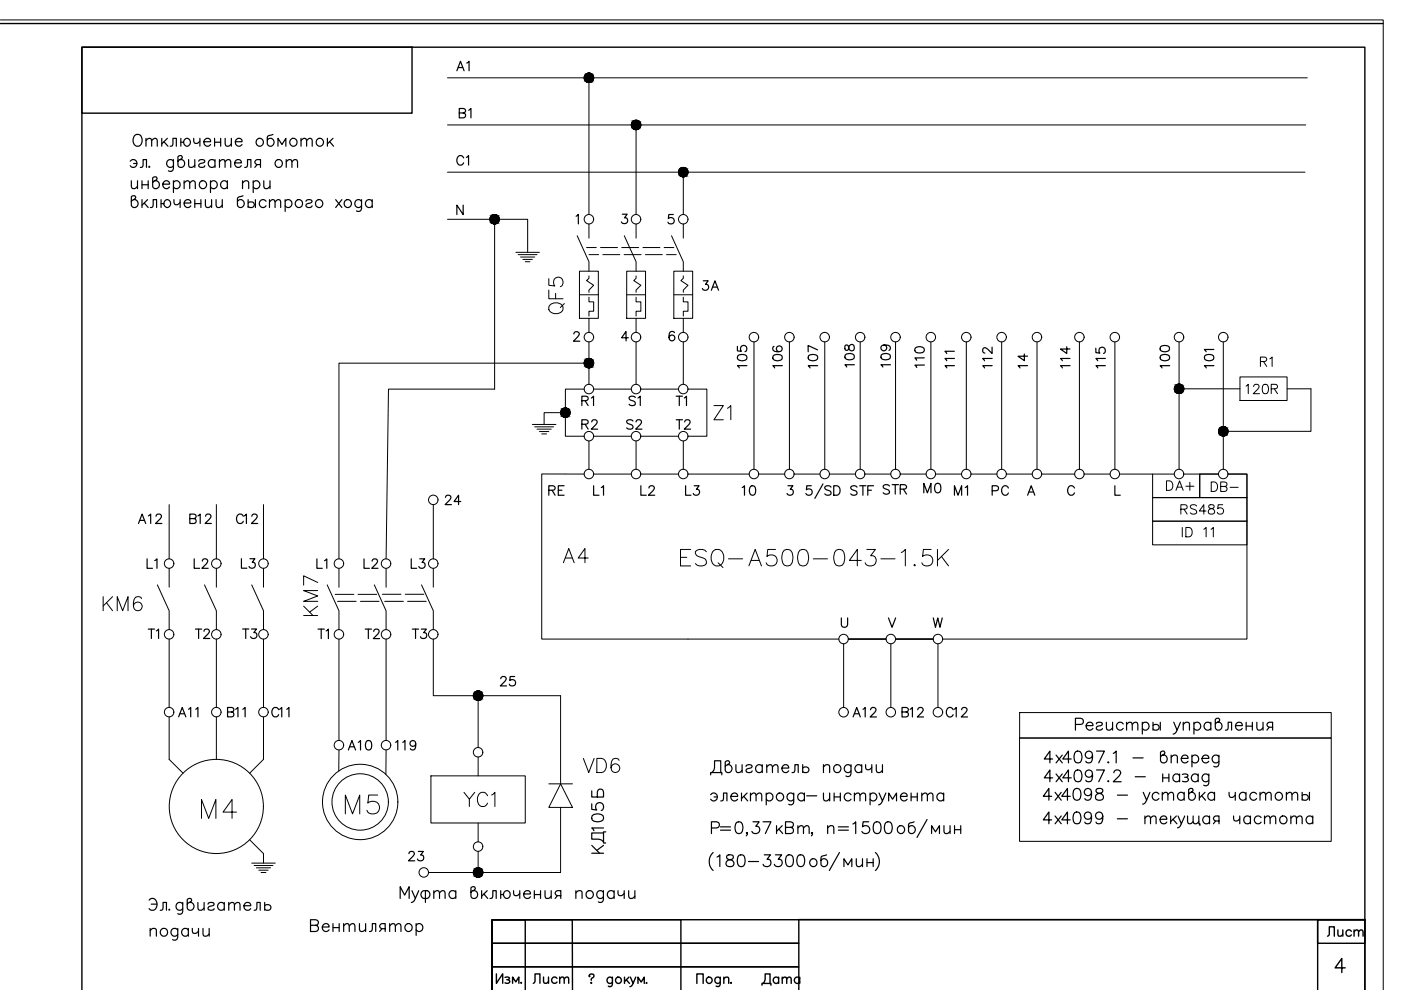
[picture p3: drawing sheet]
<svg xmlns="http://www.w3.org/2000/svg" width="297mm" height="210mm" viewBox="0 0 297 210" stroke-linecap="round" stroke-linejoin="round" font-family="sans-serif">
<g fill="none" stroke="#000" stroke-width=".3">
<path d="M.1 5h293.2M17.4 10h70v14h-70zM104.4 200h65v5h-65zM104.4 195h65v5h-65zM279.4 195h10v5h-10zM17.4 209.9v-199.9h272v199.9v-14.9h-10v14.9M111.4 209.9v-14.9h-7v14.9l-.1-14.9h17l.1 14.9M144.4 209.9v-14.9h-40v14.9v-4.9h65v4.9M147.8 208.5v-2h1.3v2M152.7 207.4a.64 .64 0 0 0-.9 0 .64 .64 0 0 0 0 .9 .64 .64 0 0 0 .9-.1M152.7 207.2v1.5a.53 .53 0 0 1-.3 .5 .53 .53 0 0 1-.6-.1M153.5 207.6l.4-.4 .5 .1 .1 1.2"/>
<path d="M153.5 207.2v1.3M155 208.3l-.1 .1h.2M285.2 205.2h-2.1l1.4-2v3"/>
<circle cx="150.3" cy="207.8" r=".66"/>
</g>
<path d="M169.4 195h120" fill="none" stroke="#000" stroke-width=".36"/>
<g fill="none" stroke="#000" stroke-width=".21">
<path d="M.1 4.2h293.2v205.7M94.9 16.5h182.3M124.9 16.5v29M94.9 26.5h181.9M94.9 36.5h181.8M134.9 26.5v19M144.9 36.5v9M94.9 46.5h17v7M104.9 46.5v36h-22.5l-.5 36M109.4 53.5h5M109.9 54h4M110.4 54.5h3"/>
<path d="M110.9 55h2M111.4 55.5h1M122.4 50l2.5 5.5v2M122.9 57.5h4v10h-4zM124.4 52.5h2M124.9 58.5v.5l-.5 .5 1.5 1-1 1v.5M124.9 47.5v3M124.9 54h2M127.3 52.5h3.6M127.8 54h3.6M131.8 52.5h3.6M132.3 54h3.6"/>
<path d="M132.4 50l2.5 5.5v2M132.9 57.5h4v10h-4zM134.9 58.5v.5l-.5 .5 1.5 1-1 1v.5M134.9 47.5v3M136.3 52.5h3.6M136.8 54h3.6M140.8 52.5h2.1M141.3 54h2.1M142.4 50l2.5 5.5v2M142.9 57.5h4v10h-4zM144.9 58.5v.5l-.5 .5 1.5 1-1 1v.5M144.9 47.5v3"/>
<path d="M122.9 62.5h4M124.9 63v1h1v2h-1v1M124.9 77h-53v41.5M124.9 67.5v3M124.9 72.5v9M132.9 62.5h4M134.9 63v1h1v2h-1v1M134.9 67.5v3M134.9 72.5v9M142.9 62.5h4M144.9 63v1h1v2h-1v1M144.9 67.5v3"/>
<path d="M144.9 72.5v9M159.9 72.5v27M167.4 72.5v27M174.9 72.5v27M182.4 72.5v27M189.9 72.5v27M197.4 72.5v27M204.9 72.5v27M212.4 72.5v27M219.9 72.5v27M228.9 72.5v27M236.4 72.5v27"/>
<path d="M250 72.5v27M259.4 72.5v27M262.9 79.9h10v5h-10zM112.9 90h5M113.4 90.5h4M113.9 91h3M114.4 91.5h2M114.9 92h1M119.9 87.5h-4.5v2.5M123.9 82.5h-4v10h4M124.9 93.5v6M125.9 82.5h8"/>
<path d="M125.9 92.5h8M134.9 93.5v6M135.9 82.5h8M135.9 92.5h8M144.9 93.5v6M145.9 82.5h4v10h-4M250 82.4h12.9M272.9 82.4h5v9.1h-18.5M35.9 107v11.5M45.9 107v11.5M55.9 107v11.5M91.9 107v11.5"/>
<path d="M123.9 100.5h-9v35h63M125.9 100.5h8M135.9 100.5h8M145.9 100.5h13M160.9 100.5h5.5M168.4 100.5h5.5M175.9 100.5h5.5M183.4 100.5h5.5M190.9 100.5h5.5M198.4 100.5h5.5M205.9 100.5h5.5M213.4 100.5h5.5"/>
<path d="M220.9 100.5h7M229.9 100.5h5.5M237.4 100.5h11.6M244.4 100.5v5h10v-5M244.4 105.5h20v5h-20zM244.4 110.5h20v5h-20zM251 100.5h7.4h-4v5h10v-5h-4h4v35h-64.5M33.4 124l2.5 5.5v4M35.9 120.5v4M35.9 135.5v14.5M43.4 124l2.5 5.5v4M45.9 120.5v4"/>
<path d="M45.9 135.5v14.5M53.4 124l2.5 5.5v4M55.9 120.5v4M55.9 135.5v14.5M69.4 124l2.5 5.5v4M71.1 126h3.9M71.6 127.5h3.9M71.9 120.5v4M71.9 135.5v21.5M75.9 126h4M76.4 127.5h4M79.4 124l2.5 5.5v4"/>
<path d="M81.1 126h3.9M81.6 127.5h3.9M81.9 120.5v4M81.9 135.5v21.5M85.9 126h4M86.4 127.5h4M89.4 124l2.5 5.5v4M91.9 135.5v12h27v18.7M91.9 120.5v4M178.9 136.5v13.5M179.9 135.5h8zM188.9 136.5v13.5"/>
<path d="M189.9 135.5h8M198.9 136.5v13.5M35.9 152v9l2.9 2.9M45.9 152v9M55.9 152v9l-3 2.9M71.9 159l-.1 4.5M81.9 159l-.1 5.2M101.4 147.5v11M216.2 156.5h66v21.9h-66zM216.2 151.1h66v5.4h-66zM52.9 178.1l3 2.9v2M91.4 164.5h20v10h-20z"/>
<path d="M101.4 160.5v4M101.4 174.5v4M116.4 166.2h5M118.9 171.2v13.8h-17.5v-4.5M118.9 166.2l2.5 5h-5zM53.4 183h5M53.9 183.5h4M54.4 184h3M54.9 184.5h2M55.4 185h1M90.9 185h10.5"/>
<circle cx="124.9" cy="16.5" r="1.01"/>
<circle cx="134.8" cy="26.5" r="1.01"/>
<circle cx="144.9" cy="36.5" r="1.01"/>
<circle cx="104.9" cy="46.5" r="1.01"/>
<circle cx="124.9" cy="46.5" r="1.01"/>
<circle cx="134.8" cy="46.5" r="1.01"/>
<circle cx="144.9" cy="46.5" r="1.01"/>
<circle cx="124.9" cy="71.5" r="1.01"/>
<circle cx="124.9" cy="77" r="1.01"/>
<circle cx="134.8" cy="71.5" r="1.01"/>
<circle cx="144.9" cy="71.5" r="1.01"/>
<circle cx="159.8" cy="71.5" r="1.01"/>
<circle cx="197.4" cy="71.5" r="1.01"/>
<circle cx="204.9" cy="71.5" r="1.01"/>
<circle cx="212.4" cy="71.5" r="1.01"/>
<circle cx="219.9" cy="71.5" r="1.01"/>
<circle cx="228.9" cy="71.5" r="1.01"/>
<circle cx="236.4" cy="71.5" r="1.01"/>
<circle cx="250" cy="71.5" r="1.01"/>
<circle cx="259.4" cy="71.5" r="1.01"/>
<circle cx="119.9" cy="87.5" r="1.01"/>
<circle cx="124.9" cy="82.5" r="1.01"/>
<circle cx="134.8" cy="82.5" r="1.01"/>
<circle cx="144.9" cy="82.5" r="1.01"/>
<circle cx="250" cy="82.4" r="1.01"/>
<circle cx="259.4" cy="91.4" r="1.01"/>
<circle cx="35.9" cy="119.5" r="1.01"/>
<circle cx="71.9" cy="119.5" r="1.01"/>
<circle cx="91.9" cy="106" r="1.01"/>
<circle cx="124.9" cy="100.5" r="1.01"/>
<circle cx="134.8" cy="100.5" r="1.01"/>
<circle cx="144.9" cy="100.5" r="1.01"/>
<circle cx="159.8" cy="100.5" r="1.01"/>
<circle cx="167.4" cy="100.5" r="1.01"/>
<circle cx="174.9" cy="100.5" r="1.01"/>
<circle cx="182.4" cy="100.5" r="1.01"/>
<circle cx="189.9" cy="100.5" r="1.01"/>
<circle cx="197.4" cy="100.5" r="1.01"/>
<circle cx="204.9" cy="100.5" r="1.01"/>
<circle cx="212.4" cy="100.5" r="1.01"/>
<circle cx="219.9" cy="100.5" r="1.01"/>
<circle cx="228.9" cy="100.5" r="1.01"/>
<circle cx="236.4" cy="100.5" r="1.01"/>
<circle cx="35.9" cy="134.5" r="1.01"/>
<circle cx="71.9" cy="134.5" r="1.01"/>
<circle cx="178.9" cy="135.5" r="1.01"/>
<circle cx="188.9" cy="135.5" r="1.01"/>
<circle cx="198.9" cy="135.5" r="1.01"/>
<circle cx="35.9" cy="151" r="1.01"/>
<circle cx="45.9" cy="151" r="1.01"/>
<circle cx="55.9" cy="151" r="1.01"/>
<circle cx="71.9" cy="158" r="1.01"/>
<circle cx="81.8" cy="158" r="1.01"/>
<circle cx="101.4" cy="159.5" r="1.01"/>
<circle cx="101.4" cy="147.5" r="1.01"/>
<circle cx="178.9" cy="151" r="1.01"/>
<circle cx="188.9" cy="151" r="1.01"/>
<circle cx="198.9" cy="151" r="1.01"/>
<circle cx="45.9" cy="171" r="10"/>
<circle cx="76.4" cy="170" r="8"/>
<circle cx="76.4" cy="170" r="6"/>
<circle cx="101.4" cy="179.5" r="1.01"/>
<circle cx="89.8" cy="185" r="1.01"/>
<circle cx="101.4" cy="185" r="1.01"/>
</g>
<g fill="none" stroke="#000" stroke-width=".25">
<path d="M27.6 34.2a.79 .79 0 0 1 1.2-.1 .79 .79 0 0 1 0 1.1 .79 .79 0 0 1-1.2-.1M29.7 35.5l.5-.1 .1-1.6h.8v1.7M36.8 34.2a.8 .8 0 0 0-1.2-.1 .8 .8 0 0 0 0 1.1 .8 .8 0 0 0 1.2-.1M36.8 33.8v1.9a.66 .66 0 0 1-.4 .6 .66 .66 0 0 1-.7-.1M38.2 33.8a.81 .81 0 0 1 1 .5 .81 .81 0 0 1-.4 1 .81 .81 0 0 1-1.1-.3v-1.8l.4-.2h.3l.3 .4-.1 .2-.9 .6M40 33.8l.1 1.6 .6 .1 .6-.5M41.3 33.8v1.7M42.1 34.2a.78 .78 0 0 1 1.3 0l-.1 .2a1.36 1.36 0 0 0-1.2 .6v.1a.75 .75 0 0 0 1.3 0M45.6 34.2a.79 .79 0 0 0-1.2-.1 .79 .79 0 0 0 0 1.1 .79 .79 0 0 0 1.2-.1M45.6 33.8v1.7M46.5 34.3l.6-.5 .5 .1 .1 1.6M46.5 33.8v1.7"/>
<path d="M47.7 34.3l.6-.5 .5 .1 .1 1.6M49.7 34.5h1.5a.76 .76 0 0 0-1.1-.6 .76 .76 0 0 0-.2 1.2 .74 .74 0 0 0 1.3 0M51.9 35.5l.5-.1 .1-1.6h.7v1.7M55.2 34.9l-.9-.1-.3-.4 .2-.3 .3-.3h.7v1.7M60.7 34.3l.6-.5 .5 .1 .1 1.6M60.7 33.8v1.7M61.9 34.3l.6-.5 .5 .1 .1 1.6M60.5 42.7a.8 .8 0 0 1 1.1-.1 .8 .8 0 0 1 0 1.2 .8 .8 0 0 1-1.1-.2M60.5 42.3v2.5M64.9 42.7a.76 .76 0 0 1 1.3 0 1.36 1.36 0 0 1-1.2 .6l-.1 .3a.76 .76 0 0 0 1.3 0M71.2 42.3l1.3 1.7M72.5 42.3l-1.3 1.7"/>
<path d="M76.7 42.7a.79 .79 0 0 0-1.2-.1 .79 .79 0 0 0 0 1.1 .79 .79 0 0 0 1.2-.1M76.7 42.3v1.9l-.2 .4a.69 .69 0 0 1-.9 .1M78.9 42.7a.8 .8 0 0 0-1.2-.1 .8 .8 0 0 0 0 1.2 .8 .8 0 0 0 1.2-.2M78.9 42.3v1.7M98.2 43.5v2l-1.3-2v2M122.1 45.8l.5-.3v2M131.9 45.4h1.1l-.6 .8a.67 .67 0 0 1 .5 1.1 .67 .67 0 0 1-1.2-.3M142.8 45.5h-1l-.1 .8a.71 .71 0 0 1 1.1 0 .71 .71 0 0 1-.2 1.1 .71 .71 0 0 1-1-.3M121.7 70.8l.1-.3 .2-.2a.65 .65 0 0 1 .8 .4l-.3 .7-.9 .9h1.3M133.2 71.6h-1.4l.9-1.3v2M143 70.5a.59 .59 0 0 0-.6-.2 .59 .59 0 0 0-.5 .3 1.2 1.2 0 0 0 .5 1.7 .63 .63 0 0 0 .7-.6 .63 .63 0 0 0-.6-.7 .63 .63 0 0 0-.7 .6M202.3 74.5h-2l.4 .5"/>
<path d="M202.4 77.5h-2l.4 .5M202.4 76h-2.1l.4 .5M167.1 103h1l-.6 .8a.67 .67 0 0 1 .5 1 .67 .67 0 0 1-1.1-.2M172 103h-.9l-.1 .9a.7 .7 0 0 1 1 0 .7 .7 0 0 1-.1 1 .7 .7 0 0 1-1-.3M174.5 102.6l-1.7 3.1M176.2 103.3a.75 .75 0 0 0-.7-.3 .75 .75 0 0 0-.6 .5l.2 .3 .7 .2a.47 .47 0 0 1 .4 .4 .47 .47 0 0 1-.2 .5 .89 .89 0 0 1-1.1-.2M176.8 103h.6a1.08 1.08 0 0 1 .7 1 1.08 1.08 0 0 1-.7 1h-.6zM217.9 105l.7-2 .8 2M218.2 104.3h.9M227.8 103.5a.74 .74 0 0 0-.8-.5 .74 .74 0 0 0-.6 .8v.4a.74 .74 0 0 0 .6 .8 .74 .74 0 0 0 .8-.5M236.4 103v2h1.1M178.4 131v1.4a.67 .67 0 0 0 .6 .6 .67 .67 0 0 0 .7-.6v-1.4"/>
<path d="M188.4 131l.7 2 .8-2M228 153.6l1.5-.1a.68 .68 0 0 0 .2-.7 .68 .68 0 0 0-.6-.5h-1.1v2.5M228.1 159.4a.79 .79 0 0 1 1.2 .3 2.02 2.02 0 0 1-.3 1.9 .86 .86 0 0 1-1.2-.3 2.11 2.11 0 0 1 .3-1.9zM230.3 153.9h1.4a.77 .77 0 0 0-1.1-.7 .77 .77 0 0 0-.2 1.2 .75 .75 0 0 0 1.3 0M232.4 153.5a.74 .74 0 0 1 1.3 0l-.3 .4-.9 .2-.1 .3a.74 .74 0 0 0 1.3 0M232.5 159.3h1.7l-1.3 2.4M234.6 153.1l.1 1.6 .6 .1 .6-.5M235.9 153.1v1.7M236 159.7l.7-.4v2.4M238.2 153.5a.8 .8 0 0 0-1.2-.1 .8 .8 0 0 0 0 1.2 .8 .8 0 0 0 1.2-.2M238.9 153.6l.5-.5 .5 .1 .2 1.6M238.9 153.1v1.7"/>
<path d="M240.1 153.6l.6-.5 .4 .1 .1 1.6M242.2 153.5a.79 .79 0 0 1 1.2-.1 .79 .79 0 0 1 0 1.2 .79 .79 0 0 1-1.2-.2M242.2 153.1v2.5M244.5 153.9a.67 .67 0 0 1 1-.1 .67 .67 0 0 1-.2 1h-.5l-.3-.2M244.5 153.1v1.7M246 153.1v1.7M248.9 153.1l.7 1.7 .7-1.7M249.6 154.8a.97 .97 0 0 1-.9 .8M250.9 153.6l.6-.5 .6 .1 .1 1.6M250.9 153.1v1.7M253.1 153.5a.8 .8 0 0 1 1.2-.1 .8 .8 0 0 1 0 1.2 .8 .8 0 0 1-1.2-.2M253.1 153.1v2.5"/>
<path d="M256.7 153.5a.8 .8 0 0 0-1.2-.1 .8 .8 0 0 0 0 1.2 .8 .8 0 0 0 1.2-.2M256.7 153.1v1.7M258.1 153.1a.81 .81 0 0 1 1 1 .81 .81 0 0 1-1.3 .5l-.1-.3v-1.8l.3-.2h.4l.2 .3-.1 .3-.8 .6M259.8 154.8l.5-.1 .1-1.6h.7v1.7M261.9 153.9h1.5a.77 .77 0 0 0-1.1-.7 .77 .77 0 0 0-.2 1.2 .76 .76 0 0 0 1.3 0M264.2 154h1.3M264.2 153.1v1.7M265.5 153.1v1.7M266.5 153.1l.1 1.6 .6 .1 .6-.5M267.8 153.1v1.7M269.1 154.2l-.5 .6M269.8 154.2l-.9-.1-.3-.4 .1-.3 .4-.3h.7v1.7"/>
<path d="M150.8 175.5h1.1a.66 .66 0 0 0 .6-.6 .66 .66 0 0 0-.6-.7h-1.1v2.5M152.7 175.3h2.2M152.7 176h2.2M156.2 174.4a.8 .8 0 0 1 1.2 .3 2.02 2.02 0 0 1-.3 1.9 .8 .8 0 0 1-1.1-.3 2.02 2.02 0 0 1 .2-1.9zM158.5 176.6l-.2 .1-.1-.1h.3l-.3 .6M159.6 174.2h1.4l-.8 1a.8 .8 0 0 1 .9 .9 .8 .8 0 0 1-1.1 .6l-.4-.1-.2-.3M161.8 174.2h1.7l-1.2 2.5M164.6 175.1v1.6M165.1 175.8l.9 .9M165.8 175.1l-1.2 1.2M166.5 175.4l1.5 .1a.66 .66 0 0 1 .2 .8 .66 .66 0 0 1-.6 .4h-1.1v-2.5l1.5 .2a.58 .58 0 0 1 0 .9l-.4 .1M169.2 175.5l.6-.4 .5 .1 .1 1.5"/>
<path d="M169.2 175.1v1.6M170.4 175.5l.6-.4 .4 .1 .2 1.5M172.3 176.6l-.1 .1-.2-.1 .2-.1a.48 .48 0 0 1-.2 .7M175.5 175.5l.6-.4 .6 .1 .1 1.5M175.5 175.1v1.6M177.7 175.3h2.2M177.7 176h2.2M180.8 174.7l.6-.5v2.5M184.2 174.2h-1.2l-.1 1.1a.88 .88 0 0 1 1.3 0 .88 .88 0 0 1-.2 1.3 .88 .88 0 0 1-1.3-.3M185.5 174.4a.8 .8 0 0 1 1.2 .3 2.02 2.02 0 0 1-.3 1.9 .83 .83 0 0 1-1.2-.3 2.11 2.11 0 0 1 .3-1.9zM187.9 174.4a.8 .8 0 0 1 1.1 .3 2.02 2.02 0 0 1-.2 1.9 .8 .8 0 0 1-1.2-.3 2.02 2.02 0 0 1 .3-1.9zM193.8 174.2l-1 .4-.2 .2v1.5a.81 .81 0 0 0 1.1 .3 .81 .81 0 0 0 .4-1 .81 .81 0 0 0-1-.5l-.5 .3"/>
<path d="M196.6 173.8l-2.2 3.8M197.5 176.7v-1.6l.8 1.3 .9-1.3v1.6M200.1 175.1l.1 1.5 .6 .1 .6-.4M201.4 175.1v1.6M202.4 175.9h1.3M202.4 175.1v1.6M203.7 175.1v1.6M223 168.8h-1.8l1.2-1.6v2.5M223.2 164.9h-1.8l1.2-1.6v2.4M223.2 160.9h-1.8l1.2-1.6v2.4M223.7 168l1.3 1.7M223.9 164.1l1.3 1.6"/>
<path d="M223.9 160.1l1.3 1.6M225 168l-1.3 1.7M225.2 164.1l-1.3 1.6M225.2 160.1l-1.3 1.6M226.9 168.8h-1.8l1.2-1.6v2.5M227.1 164.9h-1.8l1.2-1.6v2.4M227.1 160.9h-1.8l1.2-1.6v2.4M227.9 167.3a.8 .8 0 0 1 1.2 .3 2.02 2.02 0 0 1-.3 1.9 .83 .83 0 0 1-1.2-.3 2.11 2.11 0 0 1 .3-1.9zM228.1 163.4a.79 .79 0 0 1 1.2 .3 2.02 2.02 0 0 1-.3 1.9 .86 .86 0 0 1-1.2-.3 2.11 2.11 0 0 1 .3-1.9zM231.4 168a.78 .78 0 0 1-1.1 .6 .78 .78 0 0 1-.2-1.2 .78 .78 0 0 1 1.2 .1 2.37 2.37 0 0 1-.2 2 .73 .73 0 0 1-1.1-.2M231.6 164.1a.78 .78 0 0 1-1.1 .6 .78 .78 0 0 1-.2-1.2 .78 .78 0 0 1 1.2 .1 2.4 2.4 0 0 1-.2 2 .77 .77 0 0 1-1.1-.2M231.6 160.1a.78 .78 0 0 1-1.1 .6 .78 .78 0 0 1-.2-1.2 .78 .78 0 0 1 1.2 .1 2.4 2.4 0 0 1-.2 2 .77 .77 0 0 1-1.1-.2"/>
<path d="M232.5 163.3h1.7l-1.3 2.4M232.5 167.3a.49 .49 0 0 0 .2 .8 1.03 1.03 0 0 1 1.2 1.1 .88 .88 0 0 1-.9 .5 .88 .88 0 0 1-.7-.9 1.13 1.13 0 0 1 1.2-.7 .49 .49 0 0 0 .2-.8l-.4-.1zM235 165.5l-.1 .1h.2M235 161.5l-.1 .1h.2M236.2 163.8l.1-.3 .4-.2 .6 .1a.54 .54 0 0 1 .2 .8l-1.5 1.5h1.7M236.9 168.6h2.1M240.2 160.7h2.2M240.7 164.7h2.1M242.4 168l.7 1.7 .7-1.7M245.7 168.4a.79 .79 0 0 0-1.2-.2 .79 .79 0 0 0 0 1.2 .79 .79 0 0 0 1.2-.1M246.4 168.5l.6-.5 .5 .1 .1 1.6M246.4 168v1.7"/>
<path d="M246.5 160.1a.81 .81 0 0 1 1 .5 .81 .81 0 0 1-.4 1 .81 .81 0 0 1-1.1-.3v-1.8l.4-.2h.4l.2 .3-.1 .2-.9 .7M246.5 164.9h1.3M246.5 164.1v1.6M247.6 168.5l.6-.5 .5 .1 .1 1.6M247.8 164.1v1.6M248.3 160.6l.6-.5 .6 .1 .1 1.5M248.3 160.1v1.6M250.1 164.5a.79 .79 0 0 0-1.2-.2 .79 .79 0 0 0 0 1.2 .79 .79 0 0 0 1.2-.1M250.1 164.1v1.6M250.5 160.8h1.4a.77 .77 0 0 0-1.1-.6 .77 .77 0 0 0-.2 1.2 .78 .78 0 0 0 1.3 0M250.7 164.2a.87 .87 0 0 1 1.2 .3l-.1 .2-.6 .1M251.1 168.4a.79 .79 0 0 0-1.2-.2 .79 .79 0 0 0 0 1.2 .79 .79 0 0 0 1.2-.1"/>
<path d="M251.1 168v1.7M251.5 164.8a.48 .48 0 0 1 .5 .5 .48 .48 0 0 1-.5 .4l-.8-.1M252.5 168a.81 .81 0 0 1 1 .5 .81 .81 0 0 1-.4 1 .81 .81 0 0 1-1.1-.3v-1.8l.4-.2h.3l.3 .3-.1 .3-.9 .6M252.7 160.5a.79 .79 0 0 1 1.2-.2 .79 .79 0 0 1 0 1.2 .79 .79 0 0 1-1.2-.1M252.7 160.1v2.5M254 164.5a.8 .8 0 0 0-1.2-.2 .8 .8 0 0 0 0 1.2 .8 .8 0 0 0 1.2-.1M254 164.1v1.6M254.3 168v1.7M254.8 168.7l.8 1M254.9 160.8h1.4a.77 .77 0 0 0-1.1-.6 .77 .77 0 0 0-.2 1.2 .78 .78 0 0 0 1.3 0M255.5 168l-1.2 1.2M256.3 164.5a.8 .8 0 0 0-1.2-.2 .8 .8 0 0 0 0 1.2 .8 .8 0 0 0 1.2-.1"/>
<path d="M256.3 164.1v1.9a.67 .67 0 0 1-1.1 .5M257.5 168.4a.79 .79 0 0 0-1.2-.2 .79 .79 0 0 0 0 1.2 .79 .79 0 0 0 1.2-.1M257.5 168v1.7M258.4 160.5a.8 .8 0 0 0-1.2-.2 .8 .8 0 0 0 0 1.2 .8 .8 0 0 0 1.2-.1M258.4 160.1v1.9a.66 .66 0 0 1-.4 .6 .66 .66 0 0 1-.6-.1M260.6 168v.6l.1 .3 .2 .2h.4l.6-.5M261.9 168v1.7M264.2 168.4a.79 .79 0 0 0-1.2-.2 .79 .79 0 0 0 0 1.2 .79 .79 0 0 0 1.2-.1M264.2 168v1.7M266.4 168.4a.8 .8 0 0 0-1.2-.2 .8 .8 0 0 0 0 1.2 .8 .8 0 0 0 1.2-.1M267.2 168.5l.5-.5 .5 .1 .1 1.6M267.2 168v1.7"/>
<path d="M268.3 168.5l.6-.5 .5 .1 .1 1.6M272.7 168.5l.6-.5 .5 .1 .1 1.6M272.7 168v1.7M273.9 168.5l.6-.5 .5 .1 .1 1.6M276.1 168.7a.68 .68 0 0 1 1-.2 .68 .68 0 0 1 0 1l-.7 .2-.3-.3M276.1 168v1.7M277.6 168v1.7M31.6 190.9l.2-.3a1.15 1.15 0 0 1 1.4 .4 1.15 1.15 0 0 1 0 1.4 .87 .87 0 0 1-.7 .6 .87 .87 0 0 1-.9-.3M32.1 191.7h1.2M34 193l.5-.1 .1-1.6h.7v1.7M35.9 192.8l-.1 .1h.2M38.7 191.7a.79 .79 0 0 0-1.1-.1 .79 .79 0 0 0 0 1.2 .79 .79 0 0 0 1.1-.1"/>
<path d="M38.7 191.3v1.9a.65 .65 0 0 1-.3 .6 .65 .65 0 0 1-.7-.1M40.2 191.3a.81 .81 0 0 1 1 .5 .81 .81 0 0 1-.5 1.1 .81 .81 0 0 1-1-.4v-1.8l.4-.2h.3l.2 .4-.1 .2-.8 .6M42 191.3l.1 1.6 .6 .1 .6-.5M43.3 191.3v1.7M44.1 191.7a.76 .76 0 0 1 1.3 0l-.1 .2a1.36 1.36 0 0 0-1.2 .6v.2a.78 .78 0 0 0 1.3 0M47.5 191.7a.79 .79 0 0 0-1.1-.1 .79 .79 0 0 0 0 1.2 .79 .79 0 0 0 1.1-.1M47.5 191.3v1.7M48.5 191.8l.6-.5 .5 .1 .1 1.6M48.5 191.3v1.7M49.7 191.8l.6-.5 .5 .1 .1 1.6M51.7 192h1.5a.77 .77 0 0 0-1.1-.6 .77 .77 0 0 0-.3 1.3 .78 .78 0 0 0 1.4 0M53.9 193l.4-.1 .2-1.6h.7v1.7"/>
<path d="M56.1 192a.69 .69 0 0 1 1-.1 .69 .69 0 0 1 .1 1l-.7 .1-.4-.2M56.1 191.3v1.7M84.8 190.5v-2.5l1 1.8 .9-1.8v2.5M87.3 188.8l.8 1.7 .7-1.7M88.1 190.5a1.01 1.01 0 0 1-.9 .8M90.2 188.8v2.5M92 189.3l.6-.5 .5 .1 .1 1.6M92 188.8v1.7M93.2 189.3l.6-.5 .4 .1 .2 1.6M96.6 189.2a.8 .8 0 0 0-1.2-.1 .8 .8 0 0 0 0 1.2 .8 .8 0 0 0 1.2-.2M96.6 188.8v1.7M100.3 188.8a.81 .81 0 0 1 1 .5 .81 .81 0 0 1-.4 1 .81 .81 0 0 1-1-.3v-1.8a.56 .56 0 0 1 .8-.1l.1 .3-.1 .2-.8 .6"/>
<path d="M102.1 188.8v1.7M102.6 189.5l.8 1M103.3 188.8l-1.2 1.2M103.9 190.5l.5-.1 .1-1.6h.7v1.7M106.2 189.7h.6a.76 .76 0 0 1 1-.8 .76 .76 0 0 1 .3 1.2 .71 .71 0 0 1-.9 .4 .71 .71 0 0 1-.4-.8M106.2 188.8v1.7M108.9 188.8v.6l.1 .4 .2 .1 .6-.1 .4-.4M110.2 188.8v1.7M111 189.5h1.5a.76 .76 0 0 0-1.1-.6 .76 .76 0 0 0-.2 1.2 .75 .75 0 0 0 1.3 0M113.3 189.7h1.3M113.3 188.8v1.7M114.6 188.8v1.7"/>
<path d="M115.6 188.8l.1 1.6 .6 .1 .6-.5M116.9 188.8v1.7M118.2 189.9l-.5 .6M118.9 189.9l-1-.1-.2-.4 .1-.3 .4-.3h.7v1.7M122.1 189.3l.4-.4a.61 .61 0 0 1 .9 .3v1.3M122.1 188.8v1.7M127.9 189.2a.79 .79 0 0 0-1.1-.1 .79 .79 0 0 0 0 1.1 .79 .79 0 0 0 1.1-.1M127.9 188.8v1.9a.66 .66 0 0 1-.4 .6 .66 .66 0 0 1-.6-.1M130.2 189.2a.8 .8 0 0 0-1.2-.1 .8 .8 0 0 0 0 1.2 .8 .8 0 0 0 1.2-.2M130.2 188.8v1.7M131 188.8v.6l.2 .4 .2 .1 .6-.1 .3-.4M132.3 188.8v1.7"/>
<path d="M133.3 188.8l.1 1.6 .6 .1 .6-.5M134.6 188.8v1.7M151.2 180.8a2.59 2.59 0 0 0 0 3.8M152 181.7l.6-.5v2.5M154.2 181.3a.51 .51 0 0 0 .2 .9 1.03 1.03 0 0 1 1.2 1.1 .87 .87 0 0 1-1 .5 .87 .87 0 0 1-.7-.9 1.16 1.16 0 0 1 1.2-.7 .53 .53 0 0 0 .3-.9zM156.7 181.3a.83 .83 0 0 1 1.2 .4 2.2 2.2 0 0 1-.3 1.9 .81 .81 0 0 1-1.2-.3 2.11 2.11 0 0 1 .3-2zM158.7 182.7h2.1M162 181.2h1.4l-.8 1a.8 .8 0 0 1 .9 .9 .8 .8 0 0 1-1.1 .6l-.4-.1-.2-.3M164.4 181.2h1.3l-.7 1a.8 .8 0 0 1 .9 .9 .8 .8 0 0 1-1.1 .6l-.4-.1-.2-.3M166.9 181.3a.86 .86 0 0 1 1.2 .4 2.11 2.11 0 0 1-.2 1.9 .79 .79 0 0 1-1.2-.3 2.02 2.02 0 0 1 .2-2zM169.3 181.3a.83 .83 0 0 1 1.2 .4 2.02 2.02 0 0 1-.2 1.9 .79 .79 0 0 1-1.2-.3 2.02 2.02 0 0 1 .2-2zM175.2 181.2a1.36 1.36 0 0 0-1.1 .6v1.5a.79 .79 0 0 0 1.2 .2 .79 .79 0 0 0-.2-1.3 .71 .71 0 0 0-1 .2"/>
<path d="M178 180.8l-2.2 3.8M178.9 183.7v-1.6l.9 1.3 .8-1.3v1.6M181.6 182.1l.1 1.5 .6 .1 .6-.4M182.9 182.1v1.6M183.8 182.9h1.3M183.8 182.1v1.6M185.1 182.1v1.6M185.6 180.8a2.55 2.55 0 0 1 0 3.8"/>
<circle cx="59.1" cy="34.6" r=".82"/>
<circle cx="63.3" cy="43.1" r=".82"/>
<circle cx="67.6" cy="43.1" r=".82"/>
<circle cx="73.7" cy="43.1" r=".82"/>
<circle cx="191" cy="175.9" r=".82"/>
<circle cx="271.1" cy="168.8" r=".83"/>
<circle cx="90.2" cy="189.7" r=".93"/>
<circle cx="125" cy="189.7" r=".82"/>
<circle cx="172.4" cy="182.9" r=".82"/>
</g>
<g fill="#000" stroke="#000" stroke-width=".21">
<path d="M124.8 15.5h.3zM124.6 15.5h.5z"/>
<path d="M124.6 15.5l.7 .1zM124.4 15.6h.9z"/>
<path d="M124.6 17.5h.5zM124.6 17.5h.4z"/>
<path d="M124.4 15.6l1.1 .1zM124.3 15.7h1.2z"/>
<path d="M124.4 17.4h.9zM124.4 17.4l.7 .1z"/>
<path d="M124.3 15.7l1.3 .1-.1-.1zM124.3 15.7l1.3 .1h-1.5z"/>
<path d="M124.3 17.3h1.2zM124.3 17.3l1 .1z"/>
<path d="M124.1 15.8l1.6 .2-.1-.2zM124.1 15.8l1.6 .2h-1.7z"/>
<path d="M124.1 17.2l1.4 .1 .1-.1zM124.1 17.2l1.4 .1h-1.2z"/>
<path d="M124 16l1.8 .1-.1-.1zM124 16l1.8 .1h-1.9z"/>
<path d="M124 17l1.6 .2 .1-.2zM124 17l1.6 .2h-1.5z"/>
<path d="M123.9 16.1l1.9 .2v-.2zM123.9 16.1l1.9 .2h-1.9z"/>
<path d="M123.9 16.9l1.8 .1 .1-.1zM123.9 16.9l1.8 .1h-1.7z"/>
<path d="M123.9 16.3l2 .2-.1-.2zM123.9 16.3l2 .2h-2z"/>
<path d="M123.9 16.7l1.9 .2v-.2zM123.9 16.7l1.9 .2h-1.9z"/>
<path d="M123.9 16.5l1.9 .2 .1-.2zM123.9 16.5l1.9 .2h-1.9z"/>
<path d="M134.8 25.5h.3zM134.6 25.5h.5z"/>
<path d="M134.6 25.5l.7 .1zM134.4 25.6h.9z"/>
<path d="M134.6 27.5h.5zM134.6 27.5h.4z"/>
<path d="M134.4 25.6l1.1 .1zM134.3 25.7h1.2z"/>
<path d="M134.4 27.4h.9zM134.4 27.4l.7 .1z"/>
<path d="M134.3 25.7l1.3 .1-.1-.1zM134.1 25.8l.2-.1 1.3 .1z"/>
<path d="M134.3 27.3h1.2zM134.3 27.3l1 .1z"/>
<path d="M134.1 25.8l1.6 .2-.1-.2zM134.1 25.8l1.6 .2h-1.7z"/>
<path d="M134.1 27.2l1.4 .1 .1-.1zM134.1 27.2l1.4 .1h-1.2z"/>
<path d="M134 26l1.8 .1-.1-.1zM134 26l1.8 .1h-1.9z"/>
<path d="M134 27l1.6 .2 .1-.2zM134 27l1.6 .2h-1.5z"/>
<path d="M133.9 26.1l2 .2-.1-.2zM133.9 26.1l2 .2h-2z"/>
<path d="M133.9 26.9l1.8 .1 .1-.1zM133.9 26.9l1.8 .1h-1.7z"/>
<path d="M133.9 26.3l2 .2v-.2zM133.9 26.3l2 .2h-2z"/>
<path d="M133.9 26.7l1.9 .2 .1-.2zM133.9 26.7l1.9 .2h-1.9z"/>
<path d="M133.9 26.5l2 .2v-.2zM133.9 26.5l2 .2h-2z"/>
<path d="M144.8 35.5h.3zM144.6 35.5h.5z"/>
<path d="M144.6 35.5l.7 .1zM144.4 35.6h.9z"/>
<path d="M144.6 37.5h.5zM144.6 37.5h.4z"/>
<path d="M144.4 35.6l1.1 .1zM144.3 35.7h1.2z"/>
<path d="M144.4 37.4h.9zM144.4 37.4l.7 .1z"/>
<path d="M144.3 35.7l1.3 .1-.1-.1zM144.3 35.7l1.3 .1h-1.5z"/>
<path d="M144.3 37.3h1.2zM144.3 37.3l1 .1z"/>
<path d="M144.1 35.8l1.6 .2-.1-.2zM144.1 35.8l1.6 .2h-1.7z"/>
<path d="M144.1 37.2l1.4 .1 .1-.1zM144.1 37.2l1.4 .1h-1.2z"/>
<path d="M144 36l1.8 .1-.1-.1zM144 36l1.8 .1h-1.9z"/>
<path d="M144 37l1.6 .2 .1-.2zM144 37l1.6 .2h-1.5z"/>
<path d="M143.9 36.1l1.9 .2v-.2zM143.9 36.1l1.9 .2h-1.9z"/>
<path d="M143.9 36.9l1.8 .1 .1-.1zM143.9 36.9l1.8 .1h-1.7z"/>
<path d="M143.9 36.3l2 .2-.1-.2zM143.9 36.3l2 .2h-2z"/>
<path d="M143.9 36.7l1.9 .2v-.2zM143.9 36.7l1.9 .2h-1.9z"/>
<path d="M143.9 36.5l1.9 .2 .1-.2zM143.9 36.5l1.9 .2h-1.9z"/>
<path d="M104.8 45.5h.3zM104.6 45.5h.5z"/>
<path d="M104.6 45.5l.7 .1zM104.4 45.6h.9z"/>
<path d="M104.6 47.4h.5zM104.6 47.4l.4 .1z"/>
<path d="M104.4 45.6l1.1 .1zM104.3 45.7h1.2z"/>
<path d="M104.4 47.4h.9zM104.4 47.4h.7z"/>
<path d="M104.3 45.7l1.3 .1-.1-.1zM104.1 45.8l.2-.1 1.3 .1z"/>
<path d="M104.3 47.3h1.2zM104.3 47.3l1 .1z"/>
<path d="M104.1 45.8l1.6 .2-.1-.2zM104.1 45.8l1.6 .2h-1.7z"/>
<path d="M104.1 47.2l1.4 .1 .1-.1zM104.1 47.2l1.4 .1h-1.2z"/>
<path d="M104 46l1.8 .1-.1-.1zM104 46l1.8 .1h-1.9z"/>
<path d="M104 47l1.6 .2 .1-.2zM104 47l1.6 .2h-1.5z"/>
<path d="M103.9 46.1l1.9 .2v-.2zM103.9 46.1l1.9 .2h-1.9z"/>
<path d="M103.9 46.9l1.8 .1 .1-.1zM103.9 46.9l1.8 .1h-1.7z"/>
<path d="M103.9 46.3l2 .2-.1-.2zM103.9 46.3l2 .2h-2z"/>
<path d="M103.9 46.7l1.9 .2v-.2zM103.9 46.7l1.9 .2h-1.9z"/>
<path d="M103.9 46.5l1.9 .2 .1-.2zM103.9 46.5l1.9 .2h-1.9z"/>
<path d="M124.8 76h.3zM124.6 76h.5z"/>
<path d="M124.6 76l.7 .1zM124.4 76.1h.9z"/>
<path d="M124.6 77.9h.5zM124.6 77.9l.4 .1z"/>
<path d="M124.4 76.1l1.1 .1zM124.3 76.2h1.2z"/>
<path d="M124.4 77.9h.9zM124.4 77.9h.7z"/>
<path d="M124.3 76.2l1.3 .1-.1-.1zM124.3 76.2l1.3 .1h-1.5z"/>
<path d="M124.3 77.8h1.2zM124.3 77.8l1 .1z"/>
<path d="M124.1 76.3l1.6 .2-.1-.2zM124.1 76.3l1.6 .2h-1.7z"/>
<path d="M124.1 77.7l1.4 .1 .1-.1zM124.1 77.7l1.4 .1h-1.2z"/>
<path d="M124 76.5l1.8 .1-.1-.1zM124 76.5l1.8 .1h-1.9z"/>
<path d="M124 77.5l1.6 .2 .1-.2zM124 77.5l1.6 .2h-1.5z"/>
<path d="M123.9 76.6l1.9 .2v-.2zM123.9 76.6l1.9 .2h-1.9z"/>
<path d="M123.9 77.4l1.8 .1 .1-.1zM123.9 77.4l1.8 .1h-1.7z"/>
<path d="M123.9 76.8l2 .2-.1-.2zM123.9 76.8l2 .2h-2z"/>
<path d="M123.9 77.2l1.9 .2v-.2zM123.9 77.2l1.9 .2h-1.9z"/>
<path d="M123.9 77l1.9 .2 .1-.2zM123.9 77l1.9 .2h-1.9z"/>
<path d="M119.8 86.5h.3zM119.6 86.5h.5z"/>
<path d="M119.6 86.5l.7 .1zM119.4 86.6h.9z"/>
<path d="M119.6 88.4h.5zM119.6 88.4l.4 .1z"/>
<path d="M119.4 86.6l1.1 .1zM119.3 86.7h1.2z"/>
<path d="M119.4 88.4h.9zM119.4 88.4h.7z"/>
<path d="M119.3 86.7l1.3 .1-.1-.1zM119.3 86.7l1.3 .1h-1.5z"/>
<path d="M119.3 88.3h1.2zM119.3 88.3l1 .1z"/>
<path d="M119.1 86.8l1.6 .2-.1-.2zM119.1 86.8l1.6 .2h-1.7z"/>
<path d="M119.1 88.2l1.4 .1 .1-.1zM119.1 88.2l1.4 .1h-1.2z"/>
<path d="M119 87l1.8 .1-.1-.1zM119 87l1.8 .1h-1.9z"/>
<path d="M119 88l1.6 .2 .1-.2zM119 88l1.6 .2h-1.5z"/>
<path d="M118.9 87.1l1.9 .2v-.2zM118.9 87.1l1.9 .2h-1.9z"/>
<path d="M118.9 87.9l1.8 .1 .1-.1zM118.9 87.9l1.8 .1h-1.7z"/>
<path d="M118.9 87.3l2 .2-.1-.2zM118.9 87.3l2 .2h-2z"/>
<path d="M118.9 87.7l1.9 .2v-.2zM118.9 87.7l1.9 .2h-1.9z"/>
<path d="M118.9 87.5l1.9 .2 .1-.2zM118.9 87.5l1.9 .2h-1.9z"/>
<path d="M249.9 81.4l.4 .1zM249.7 81.5h.6z"/>
<path d="M249.7 81.5h.7zM249.5 81.5h.9z"/>
<path d="M249.7 83.4h.6zM249.7 83.4h.4z"/>
<path d="M249.5 81.5l1.1 .2zM249.4 81.7h1.2z"/>
<path d="M249.5 83.3h.9zM249.5 83.3l.8 .1z"/>
<path d="M249.4 81.7l1.3 .1-.1-.1zM249.2 81.8l.2-.1 1.3 .1z"/>
<path d="M249.4 83.2h1.2zM249.4 83.2l1 .1z"/>
<path d="M249.2 81.8l1.6 .1-.1-.1zM249.2 81.8l1.6 .1h-1.7z"/>
<path d="M249.2 83.1l1.4 .1 .1-.1zM249.2 83.1l1.4 .1h-1.2z"/>
<path d="M249.1 81.9l1.8 .2-.1-.2zM249.1 81.9l1.8 .2h-1.8z"/>
<path d="M249.1 83l1.6 .1 .1-.1zM249.1 83l1.6 .1h-1.5z"/>
<path d="M249.1 82.1l1.9 .2-.1-.2zM249.1 82.1l1.9 .2h-2z"/>
<path d="M249.1 82.8l1.7 .2 .1-.2zM249.1 82.8l1.7 .2h-1.7z"/>
<path d="M249 82.3l2 .1v-.1zM249 82.3l2 .1h-2z"/>
<path d="M249 82.4l2 .2v-.2zM249 82.4l2 .2h-2z"/>
<path d="M249 82.6l1.9 .2 .1-.2zM249 82.6l1.9 .2h-1.8z"/>
<path d="M259.3 90.5h.3zM259.1 90.5h.5z"/>
<path d="M259.1 90.5h.7zM258.9 90.5h.9z"/>
<path d="M259.1 92.4h.5zM259.1 92.4h.4z"/>
<path d="M258.9 90.5l1.1 .1zM258.8 90.6h1.2z"/>
<path d="M258.9 92.3h.9zM258.9 92.3l.7 .1z"/>
<path d="M258.8 90.6l1.3 .2-.1-.2zM258.6 90.8l.2-.2 1.3 .2z"/>
<path d="M258.8 92.2h1.2zM258.8 92.2l1 .1z"/>
<path d="M258.6 90.8l1.6 .1-.1-.1zM258.6 90.8l1.6 .1h-1.7z"/>
<path d="M258.6 92.1l1.4 .1 .1-.1zM258.6 92.1l1.4 .1h-1.2z"/>
<path d="M258.5 90.9l1.8 .2-.1-.2zM258.5 90.9l1.8 .2h-1.9z"/>
<path d="M258.5 92l1.6 .1 .1-.1zM258.5 92l1.6 .1h-1.5z"/>
<path d="M258.4 91.1l2 .2-.1-.2zM258.4 91.1l2 .2h-2z"/>
<path d="M258.4 91.8l1.8 .2 .1-.2zM258.4 91.8l1.8 .2h-1.7z"/>
<path d="M258.4 91.3l2 .2v-.2zM258.4 91.3l2 .2h-2z"/>
<path d="M258.4 91.6l1.9 .2 .1-.2zM258.4 91.6l1.9 .2h-1.9z"/>
<path d="M258.4 91.5l2 .1v-.1zM258.4 91.5l2 .1h-2z"/>
<path d="M101.3 146.5h.3zM101.1 146.5h.5z"/>
<path d="M101.1 146.5l.7 .1zM100.9 146.6h.9z"/>
<path d="M101.1 148.5h.5zM101.1 148.5h.4z"/>
<path d="M100.9 146.6l1.1 .1zM100.8 146.7h1.2z"/>
<path d="M100.9 148.4h.9zM100.9 148.4l.7 .1z"/>
<path d="M100.8 146.7l1.3 .1-.1-.1zM100.8 146.7l1.3 .1h-1.5z"/>
<path d="M100.8 148.3h1.2zM100.8 148.3l1 .1z"/>
<path d="M100.6 146.8l1.6 .2-.1-.2zM100.6 146.8l1.6 .2h-1.7z"/>
<path d="M100.6 148.2h1.5zM100.6 148.2l1.4 .1z"/>
<path d="M100.5 147l1.8 .1-.1-.1zM100.5 147l1.8 .1h-1.9z"/>
<path d="M100.5 148l1.6 .2 .1-.2zM100.5 148l1.6 .2h-1.5z"/>
<path d="M100.4 147.1l1.9 .2v-.2zM100.4 147.1l1.9 .2h-1.9z"/>
<path d="M100.4 147.9l1.8 .1 .1-.1zM100.4 147.9l1.8 .1h-1.7z"/>
<path d="M100.4 147.3l2 .2-.1-.2zM100.4 147.3l2 .2h-2z"/>
<path d="M100.4 147.7l1.9 .2v-.2zM100.4 147.7l1.9 .2h-1.9z"/>
<path d="M100.4 147.5l1.9 .2 .1-.2zM100.4 147.5l1.9 .2h-1.9z"/>
<path d="M101.3 184h.3zM101.1 184h.5z"/>
<path d="M101.1 184l.7 .1zM100.9 184.1h.9z"/>
<path d="M101.1 186h.5zM101.1 186h.4z"/>
<path d="M100.9 184.1l1.1 .1zM100.8 184.2h1.2z"/>
<path d="M100.9 185.9h.9zM100.9 185.9l.7 .1z"/>
<path d="M100.8 184.2l1.3 .1-.1-.1zM100.8 184.2l1.3 .1h-1.5z"/>
<path d="M100.8 185.8h1.2zM100.8 185.8l1 .1z"/>
<path d="M100.6 184.3l1.6 .2-.1-.2zM100.6 184.3l1.6 .2h-1.7z"/>
<path d="M100.6 185.7l1.4 .1 .1-.1zM100.6 185.7l1.4 .1h-1.2z"/>
<path d="M100.5 184.5l1.8 .1-.1-.1zM100.5 184.5l1.8 .1h-1.9z"/>
<path d="M100.5 185.5l1.6 .2 .1-.2zM100.5 185.5l1.6 .2h-1.5z"/>
<path d="M100.4 184.6l1.9 .2v-.2zM100.4 184.6l1.9 .2h-1.9z"/>
<path d="M100.4 185.4l1.8 .1 .1-.1zM100.4 185.4l1.8 .1h-1.7z"/>
<path d="M100.4 184.8l2 .2-.1-.2zM100.4 184.8l2 .2h-2z"/>
<path d="M100.4 185.2l1.9 .2v-.2zM100.4 185.2l1.9 .2h-1.9z"/>
<path d="M100.4 185l1.9 .2 .1-.2zM100.4 185l1.9 .2h-1.9z"/>
</g>
<text font-size="7.9" x="72.3" y="173.9">M5</text>
<g font-size="7.5">
<text x="143.2" y="121.7">ESQ-A500-043-1.5K</text>
<text x="42" y="174.6">M4</text>
</g>
<g font-size="7.1">
<text x="121" y="67.7" transform="rotate(-90 121 67.7)">QF5</text>
<text x="64.9" y="199.7">Вентилятор</text>
</g>
<g font-size="6.6">
<text x="26.8" y="42">инвертора при</text>
<text x="150.6" y="90.3">Z1</text>
<text x="118.5" y="120.7">A4</text>
<text x="20.8" y="130.9">KM6</text>
<text x="122.8" y="165.1">VD6</text>
<text x="149.9" y="165.8">Двигатель подачи</text>
<text x="220.5" y="176.7">4х4099 - текущая частота</text>
<text x="129.8" y="182" transform="rotate(-90 129.8 182)">КД105Б</text>
</g>
<g font-size="6.2">
<text x="68.4" y="131.6" transform="rotate(-90 68.4 131.6)">KM7</text>
<text x="97.4" y="172.2">YC1</text>
<text x="31" y="200.7">подачи</text>
</g>
<g font-size="5.7">
<text x="27.2" y="32.1">Отключение обмоток</text>
<text x="149.9" y="171.8">электрода-инструмента</text>
<text x="124.2" y="210.3">докум.</text>
<text x="160.5" y="210.3">Дата</text>
</g>
<g font-size="5.3">
<text x="96" y="16.2">A1</text>
<text x="96" y="36.3">C1</text>
<text x="148.2" y="62.8">3A</text>
<text x="167.2" y="79.4" transform="rotate(-90 167.2 79.4)">106</text>
<text x="174.6" y="79.4" transform="rotate(-90 174.6 79.4)">107</text>
<text x="182.4" y="79" transform="rotate(-90 182.4 79)">108</text>
<text x="190.1" y="79" transform="rotate(-90 190.1 79)">109</text>
<text x="197.2" y="79" transform="rotate(-90 197.2 79)">110</text>
<text x="211.7" y="79.4" transform="rotate(-90 211.7 79.4)">112</text>
<text x="219.1" y="79.4" transform="rotate(-90 219.1 79.4)">14</text>
<text x="228.2" y="79.4" transform="rotate(-90 228.2 79.4)">114</text>
<text x="235.7" y="79.4" transform="rotate(-90 235.7 79.4)">115</text>
<text x="258.6" y="79.4" transform="rotate(-90 258.6 79.4)">101</text>
<text x="266.3" y="79">R1</text>
<text x="263.2" y="84.7">120R</text>
<text x="115.4" y="106.2">RE</text>
<text x="129.1" y="106.2" transform="rotate(-90 129.1 106.2)">L1</text>
<text x="135.1" y="106.2">L2</text>
<text x="144.6" y="106.2">L3</text>
<text x="156.6" y="106.2">10</text>
<text x="179.6" y="106.2">STF</text>
<text x="195.1" y="105.8">M0</text>
<text x="201.4" y="106.2">M1</text>
<text x="209.5" y="106.2">PC</text>
<text x="246.6" y="105.1">DA+</text>
<text x="255.8" y="105.5">DB-</text>
<text x="28.6" y="112.2">A12</text>
<text x="39.5" y="112.2">В12</text>
<text x="49.4" y="112.2">С12</text>
<text x="93.5" y="108.3">24</text>
<text x="30.3" y="121.7">L1</text>
<text x="40.2" y="121.7">L2</text>
<text x="50.4" y="121.7">L3</text>
<text x="66.3" y="121.7">L1</text>
<text x="76.2" y="121.7">L2</text>
<text x="86.4" y="121.7">L3</text>
<text x="196.8" y="134.4">W</text>
<text x="105.1" y="146.8">25</text>
<text x="85.7" y="183.8">23</text>
</g>
<g font-size="4.9">
<text x="96.7" y="26.1">B1</text>
<text x="159.5" y="79.4" transform="rotate(-90 159.5 79.4)">105</text>
<text x="249.1" y="79.4" transform="rotate(-90 249.1 79.4)">100</text>
<text x="122.4" y="87.1">R1</text>
<text x="132.6" y="87.1">S1</text>
<text x="142.5" y="87.1">T1</text>
<text x="122.4" y="92.1">R2</text>
<text x="131.9" y="92.1">S2</text>
<text x="142.5" y="92.1">T2</text>
<text x="186.3" y="105.8">STR</text>
<text x="249.4" y="110.1">RS485</text>
<text x="249.8" y="115">ID 11</text>
<text x="30.7" y="136.5">T1</text>
<text x="40.6" y="136.5">T2</text>
<text x="50.4" y="136.5">T3</text>
<text x="66.7" y="136.5">T1</text>
<text x="76.6" y="136.5">T2</text>
<text x="86.4" y="136.5">T3</text>
<text x="37" y="153.1">A11</text>
<text x="47.3" y="153.1">В11</text>
<text x="56.8" y="153.1">С11</text>
<text x="179.9" y="153.1">A12</text>
<text x="190.5" y="153.1">В12</text>
<text x="199.7" y="153.1">С12</text>
<text x="73" y="160.2">A10</text>
<text x="82.9" y="160.2">119</text>
<text x="280.5" y="199.7">Лист</text>
<text x="104.4" y="209.5">Изм.</text>
<text x="112.2" y="209.5">Лист</text>
</g>
</svg>
